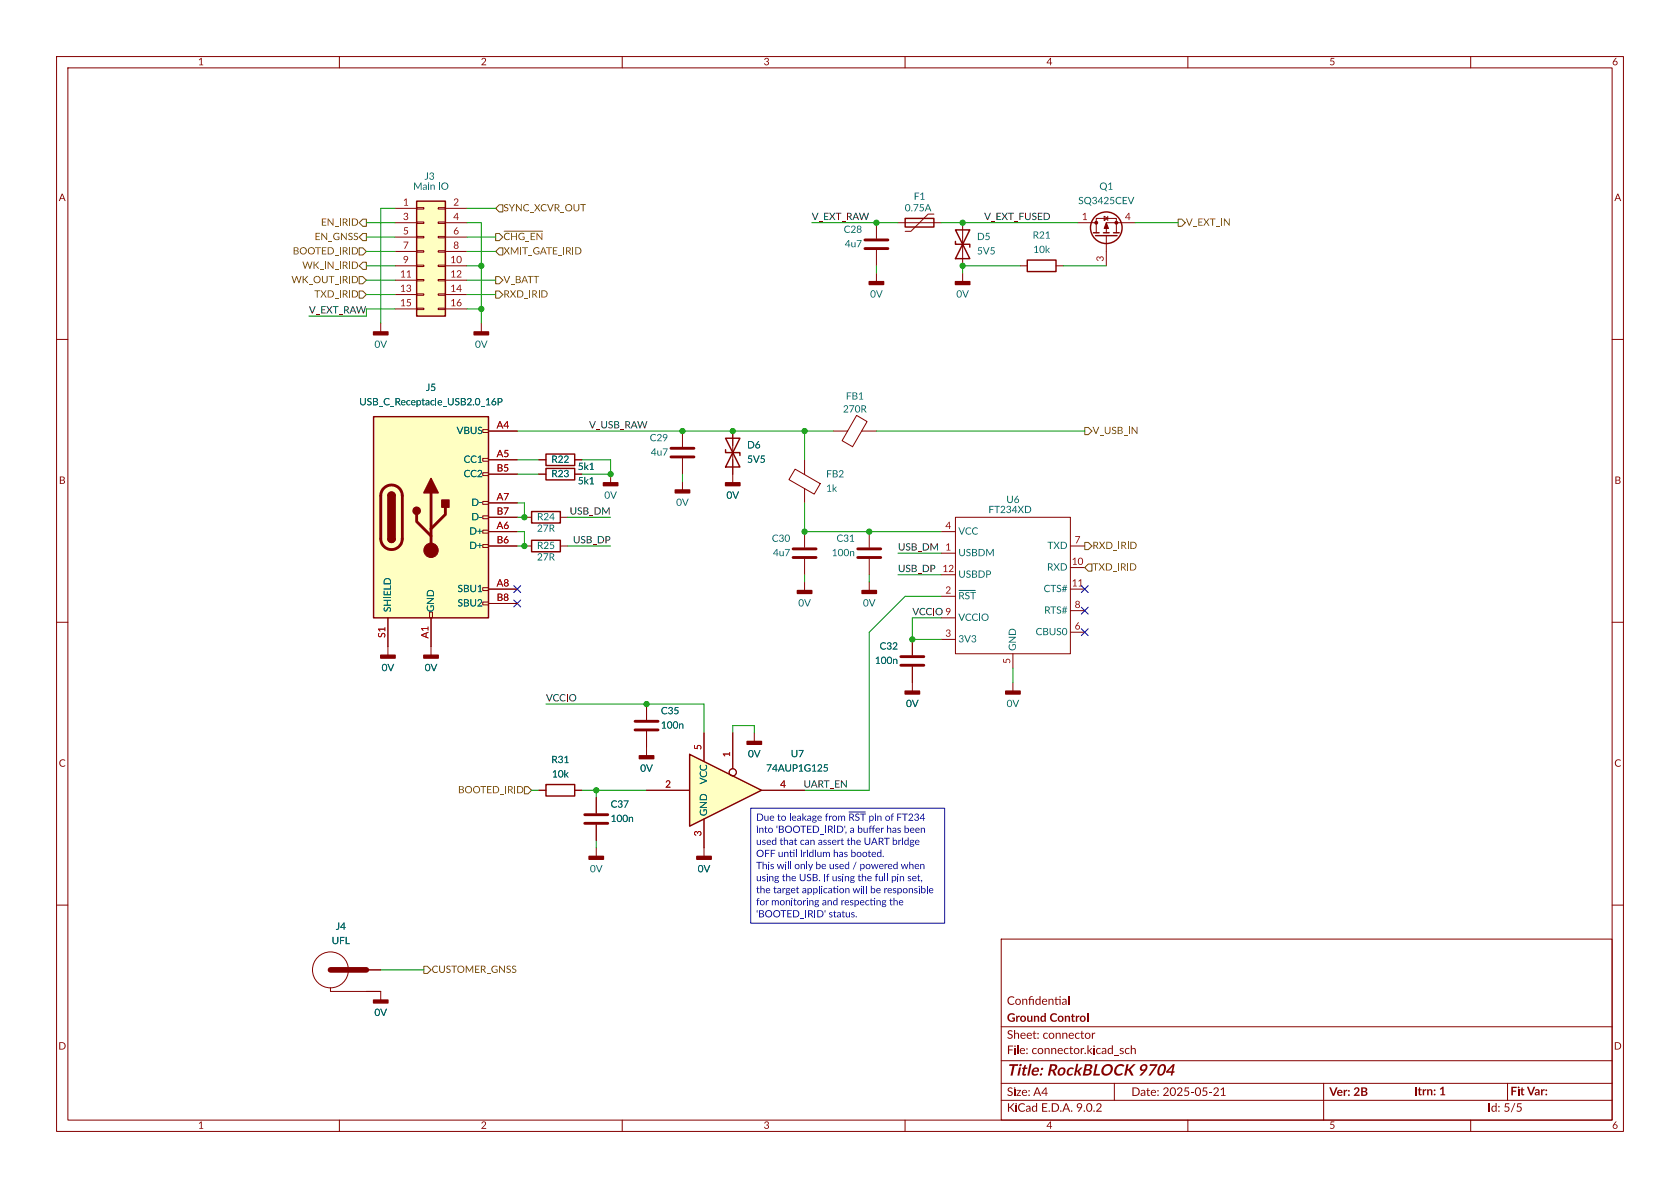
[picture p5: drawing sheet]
<svg xmlns="http://www.w3.org/2000/svg" width="297mm" height="210mm" viewBox="0 0 297 210" stroke-linecap="round" stroke-linejoin="round" font-family="sans-serif">
<g fill="none" stroke="#840000" stroke-width=".18">
<path d="M10 10h277v190h-277zM12 12h273v186h-273zM60 10v2M110 10v2M160 10v2M210 10v2M260 10v2M10 60h2M285 60h2M10 110h2M285 110h2M10 160h2"/>
<path d="M177 166h108v32h-108zM285 160h2M60 198v2M110 198v2M160 198v2M210 198v2M260 198v2"/>
</g>
<path d="M215.8 192.6l.6-.4v1.4h.3v.1h-.8v-.1h.3v-1.1l-.3 .2z" fill="#840000"/>
<g fill="none" stroke="#840000" stroke-width=".18">
<path d="M67.3 57.2v1.5M85.1 57.2v1.5M120.6 76.2v2.8M92.7 91.4h1.3M92.7 96.5h1.3M95.2 83.8h1.3M99.1 91.4h1.2M99.1 96.5h1.2M120.6 81v2.8M140.6 82.9l4.4 2.6-1.1 1.9-4.4-2.6zM142.2 81.3v2.6M142.2 86.4v2.5"/>
<path d="M166.4 94h2.5M166.4 97.8h2.5M168.9 91.4h20.3v24.2h-20.3zM76.2 114.3v1.5M161.3 113v2.8M161.3 117.9v2.8M166.4 105.4h2.5M95.2 139.7h1.3M101.6 139.7h1.3M105.4 141v2.8M105.4 145.8v2.8M105.4 149.9v1.5"/>
<path d="M124.5 149.9v1.5M177 194.5h108M177 191.5h108M177 187.5h108M177 181.5h108M197 191.5v3M234 191.5v6.5M266.5 191.5v3"/>
</g>
<path d="M118.6 79.2h4.1M118.6 80.8h4.1M159.3 116.1h4M159.3 117.6h4M103.4 144h4M103.4 145.5h4" fill="none" stroke="#840000" stroke-width=".51"/>
<g fill="#840000" stroke="#840000" stroke-width=".25">
<path d="M74.9 115.8h2.6v.5h-2.6z"/>
<path d="M123.2 151.4h2.5v.5h-2.5z"/>
<path d="M83.8 58.7h2.6v.5h-2.6z"/>
<path d="M66 58.7h2.6v.5h-2.6z"/>
<path d="M104.1 151.4h2.6v.5h-2.6z"/>
</g>
<path d="M94 90.4h5.1v2.1h-5.1zM94 95.5h5.1v2h-5.1zM96.5 82.8h5.1v2h-5.1zM96.5 138.7h5.1v2h-5.1z" fill="none" stroke="#840000" stroke-width=".25"/>
<g fill="#006464">
<path d="M169.6 104.7h.3a.37 .37 0 0 1 .5 .2 .37 .37 0 0 1-.3 .5l.4 .5h-.2l-.4-.5h-.1v.5h-.2v-.6h.5l.1-.3-.1-.2h-.3v.5h-.2z"/>
<path d="M170.7 104.8l.1-.1a.35 .35 0 0 1 .5 .2 .35 .35 0 0 0-.5 .1l.1 .1a.44 .44 0 0 1 .5 .3 .44 .44 0 0 1-.2 .5h-.3a.18 .18 0 0 1-.2 0 .18 .18 0 0 1 0-.2 .27 .27 0 0 0 .3 .2 .27 .27 0 0 0 .2-.3 .27 .27 0 0 0-.3-.3l-.2-.2z"/>
<path d="M171.5 104.7h1v.1h-.4v1.1h-.2v-1.1h-.4z"/>
</g>
<path d="M169.5 104.4h2.9" fill="none" stroke="#006464" stroke-width=".18"/>
<g fill="none" stroke="#840000" stroke-width=".18">
<path d="M129.5 76.2v7.6M95.2 81.3h1.3M101.6 81.3h1.3M153.7 94v2.8M153.7 98.8v2.8M189.2 96.5h2.6M142.2 102.9v1.5M153.7 102.9v1.5M166.4 109.2h2.5M166.4 113h2.5M179.1 115.6v2.5M189.2 104.1h2.6"/>
<path d="M189.2 108h2.6M189.2 111.8h2.6M133.3 129.5v1.6"/>
</g>
<path d="M128.3 77.5h2.5l-2.5 5.1h2.5zM128.3 79.5v.5h2.5v.5M96.5 80.3h5.1v2h-5.1z" fill="none" stroke="#840000" stroke-width=".25"/>
<g fill="#840000" stroke="#840000" stroke-width=".25">
<path d="M152.4 104.4h2.5v.5h-2.5z"/>
<path d="M141 104.4h2.5v.5h-2.5z"/>
<path d="M132.1 131.1h2.5v.5h-2.5z"/>
</g>
<path d="M151.6 97h4.1M151.6 98.6h4.1" fill="none" stroke="#840000" stroke-width=".51"/>
<path d="M121.9 133.4l12.7 6.3-12.7 6.4z" fill="#ffffc2"/>
<path d="M121.9 133.4l12.7 6.3-12.7 6.4z" fill="none" stroke="#840000" stroke-width=".25"/>
<g fill="none" stroke="#840000" stroke-width=".18">
<path d="M107.9 83.8v1.5M120.6 85.1v1.5M129.5 83.8v1.5M142.2 94v2.8M142.2 98.8v2.8M68.6 114.3v1.5M114.3 139.7h7.6M124.5 129.5v5.1M129.5 129.5v6.4M134.6 139.7h7.6M161.3 120.7v1.5M179.1 120.7v1.5"/>
<path d="M124.5 144.8v5.1"/>
<circle cx="129.5" cy="136.5" r=".63"/>
</g>
<g fill="#840000" stroke="#840000" stroke-width=".25">
<path d="M119.4 86.6h2.5v.5h-2.5z"/>
<path d="M160 122.2h2.6v.5h-2.6z"/>
<path d="M177.8 122.2h2.5v.5h-2.5z"/>
<path d="M128.3 85.3h2.5v.6h-2.5z"/>
<path d="M106.7 85.3h2.5v.6h-2.5z"/>
<path d="M67.3 115.8h2.5v.5h-2.5z"/>
</g>
<path d="M140.2 97h4.1M140.2 98.6h4.1" fill="none" stroke="#840000" stroke-width=".51"/>
<path d="M66 73.7h20.4v35.5h-20.4z" fill="#ffffc2"/>
<g fill="none" stroke="#840000" stroke-width=".18">
<path d="M85.3 75.9h1.1v.6h-1.1zM86.4 76.2h5M85.3 81h1.1v.5h-1.1zM85.3 83.6h1.1v.5h-1.1zM85.3 88.6h1.1v.6h-1.1zM85.3 91.2h1.1v.5h-1.1zM85.3 93.7h1.1v.5h-1.1zM85.3 96.3h1.1v.5h-1.1zM86.4 81.3h5M86.4 83.8h5M86.4 88.9h5M86.4 91.4h5"/>
<path d="M86.4 94h5M86.4 96.5h5M68.6 109.2v5.1M75.9 108.2h.6v1h-.6zM76.2 109.2v5.1M85.3 103.9h1.1v.5h-1.1zM85.3 106.4h1.1v.5h-1.1zM86.4 104.1h5M86.4 106.7h5M114.3 124.5v2.8M114.3 129.3v4.3M58.4 174.6v.7h8.9v1.5"/>
<path d="M64.8 171.5h2.5"/>
<circle cx="58.4" cy="171.4" r="3.2"/>
</g>
<path d="M66 73.7h20.4v35.5h-20.4zM68.6 87.6a.64 .64 0 0 1 .6-.6 .64 .64 0 0 1 .6 .6M68.6 95.3a.64 .64 0 0 0 .6 .6 .64 .64 0 0 0 .6-.6" fill="none" stroke="#840000" stroke-width=".25"/>
<path d="M67.9 86.3a1.9 1.9 0 0 1 2-.4 1.9 1.9 0 0 1 1.2 1.7v7.7a1.91 1.91 0 0 1-1.9 1.8 1.91 1.91 0 0 1-1.9-1.8v-7.8l.2-.7zM73.7 90.9v1.3l2.5 2.5M76.2 87.1v10.2M78.7 89.7v1.2l-2.5 2.6M112.3 127.5h4M112.3 129h4" fill="none" stroke="#840000" stroke-width=".51"/>
<g fill="#840000" stroke="#840000" stroke-width=".25">
<path d="M68.6 87.6h1.2v7.7h-1.2z"/>
<path d="M68.8 87.2a.64 .64 0 0 1 .7-.2 .64 .64 0 0 1 .3 .6h-1.2z"/>
<path d="M68.6 95.3h1.2a.64 .64 0 0 1-.6 .6 .64 .64 0 0 1-.6-.6z"/>
<path d="M76.2 84.6l1.3 2.5h-2.6z"/>
<path d="M78.1 88.4h1.3v1.3h-1.3z"/>
<path d="M113 133.6h2.6v.5h-2.6z"/>
<path d="M66 176.8h2.6v.5h-2.6z"/>
<circle cx="73.7" cy="90.3" r=".63"/>
</g>
<circle cx="76.2" cy="97.3" r="1.27" fill="#840000" stroke="#840000" stroke-width=".18"/>
<path d="M58.4 171.5h6.4" fill="none" stroke="#840000" stroke-width="1"/>
<path d="M73.7 35.6h5v20.3h-5z" fill="#ffffc2"/>
<g fill="none" stroke="#840000" stroke-width=".25">
<path d="M73.7 35.6h5v20.3h-5zM160 38.6h5.1v1.5h-5.1zM168.9 40.6h2.5l-2.5 5.1h2.5zM168.9 42.7v.5h2.5v.5M181.6 46h5.1v2h-5.1zM193.3 41.1h1M193.7 41.7h3.8M195.1 41.1h1M196.8 41.1h1.1"/>
<circle cx="195.6" cy="40.3" r="2.79"/>
</g>
<g fill="none" stroke="#840000" stroke-width=".18">
<path d="M69.8 36.8h3.9M69.8 39.4h3.9M73.7 36.7h1.2v.3h-1.2zM73.7 39.2h1.2v.3h-1.2zM77.5 36.7h1.2v.3h-1.2zM77.5 39.2h1.2v.3h-1.2zM78.7 36.8h3.8M78.7 39.4h3.8M154.9 39.4v2.8M158.7 39.4h7.7M165.1 37.8h-1l-3.1 3.1h-1M170.2 39.4v7.6"/>
<path d="M190.5 39.4h3.3M195.2 38.2l.6 .4-.6 .4zM195.8 38.2v.8M200.7 39.4h-5.1v1.7M69.8 41.9h3.9M69.8 44.5h3.9M69.8 47h3.9M69.8 49.5h3.9M69.8 52.1h3.9M69.8 54.6h3.9M73.7 41.8h1.2v.2h-1.2zM73.7 44.3h1.2v.3h-1.2z"/>
<path d="M73.7 46.9h1.2v.2h-1.2zM73.7 49.4h1.2v.3h-1.2zM73.7 51.9h1.2v.3h-1.2zM73.7 54.5h1.2v.2h-1.2zM77.5 41.8h1.2v.2h-1.2zM77.5 44.3h1.2v.3h-1.2zM77.5 46.9h1.2v.2h-1.2zM77.5 49.4h1.2v.3h-1.2zM77.5 51.9h1.2v.3h-1.2zM77.5 54.5h1.2v.2h-1.2zM78.7 41.9h3.8M78.7 44.5h3.8"/>
<path d="M78.7 47h3.8M78.7 49.5h3.8M78.7 52.1h3.8M78.7 54.6h3.8M154.9 44.2v2.8M154.9 48.3v1.5M170.2 48.3v1.5M180.3 47h1.3M186.7 47h1.3M193.8 41.1v-2.5h3.6v2.5M195.6 41.7v5.3M86.4 76.2h5"/>
<path d="M129.5 76.2v2.5M147.3 76.2h2.6M151.4 73.4l1.9 1.1-2.6 4.5-1.8-1.1zM152.3 76.2h2.6M86.4 81.3h5M86.4 83.8h5M86.4 88.9h5M86.4 91.4h5M86.4 94h5M86.4 96.5h5M95.2 81.3h1.3M95.2 83.8h1.3"/>
<path d="M101.6 81.3h1.3M129.5 81.3v2.5M68.6 109.2v5.1M76.2 109.2v5.1M86.4 104.1h5M86.4 106.7h5M161.3 113v2.8M161.3 117.9v2.8M95.2 139.7h1.3M101.6 139.7h1.3M114.3 139.7h7.6M114.3 124.5v2.8"/>
<path d="M114.3 129.3v2.8M124.5 129.5v5.1M129.5 129.5v6.4M134.6 139.7h7.6M105.4 141v2.8M105.4 145.8v2.8M124.5 144.8v5.1M64.8 171.5h2.5M64.8 175.3h2.5"/>
<circle cx="129.5" cy="136.5" r=".63"/>
</g>
<g fill="#840000" stroke="#840000" stroke-width=".25">
<path d="M153.7 49.8h2.5v.5h-2.5z"/>
<path d="M168.9 49.8h2.5v.5h-2.5z"/>
</g>
<path d="M152.9 42.4h4.1M152.9 43.9h4.1" fill="none" stroke="#840000" stroke-width=".51"/>
<g fill="#840000" stroke="#840000" stroke-width=".18">
<path d="M195.6 39.4l.4 1h-.8z"/>
<circle cx="193.8" cy="39.4" r=".25"/>
<circle cx="197.4" cy="39.4" r=".25"/>
</g>
<g fill="none" stroke="#725600" stroke-width=".18">
<path d="M64.1 38.7h.7v1.3h-.7l-.6-.6zM87.6 36.8l.7-.6h.6v1.3h-.6zM208.3 38.7h.6l.6 .7-.6 .6h-.6zM63.5 51.4h.6l.7 .7-.7 .6h-.6zM63.5 48.9h.6l.7 .6-.7 .7h-.6zM63.5 43.8h.6l.7 .7-.7 .6h-.6zM64.1 41.3h.7v1.2h-.7l-.6-.6zM64.1 46.4h.7v1.2h-.7l-.6-.6zM87.6 44.5l.7-.7h.6v1.3h-.6zM87.6 48.9h.7l.6 .6-.6 .7h-.7zM87.6 41.3h.7l.6 .6-.6 .6h-.7zM87.6 51.4h.7l.6 .7-.6 .6h-.7z"/>
<path d="M89.1 40.9h6.8M191.8 75.6h.6l.6 .6-.6 .6h-.6zM191.8 95.9h.6l.6 .6-.6 .7h-.6zM192.4 99.7h.6v1.3h-.6l-.6-.7zM92.7 139.1h.6l.7 .6-.7 .6h-.6zM74.9 170.8h.7l.6 .7-.6 .6h-.7z"/>
</g>
<g fill="none" stroke="#009600" stroke-width=".18">
<path d="M64.8 39.4h5M69.8 36.8h-2.5v20.4M82.5 39.4h2.6v17.8M82.5 36.8h5.1M143.5 39.4h15.2M166.4 39.4h24.1M200.7 39.4h7.6M54.6 55.9h10.2M64.8 54.6h5M64.8 47h5M64.8 41.9h5M64.8 49.5h5"/>
<path d="M64.8 44.5h5M64.8 52.1h5M82.5 54.6h2.6M82.5 47h2.6M82.5 41.9h5.1M82.5 49.5h5.1M82.5 44.5h5.1M82.5 52.1h5.1M154.9 47v1.3M180.3 47h-10.1v1.3M188 47h7.6M91.4 76.2h55.9"/>
<path d="M142.2 76.2v5.1M154.9 76.2h36.9M91.4 94h1.3v2.5h-1.3M91.4 88.9h1.3v2.5h-1.3M91.4 81.3h3.8M91.4 83.8h3.8M100.3 96.5h7.6M100.3 91.4h7.6M102.9 81.3h5v2.5h-5M120.6 83.8v1.3M142.2 88.9v5.1h24.2M158.7 97.8h7.7"/>
<path d="M142.2 101.6v1.3M153.7 101.6v1.3M158.7 101.6h7.7M166.4 105.4h-6.4l-6.3 6.4v27.9h-11.5M166.4 109.2h-5.1v3.8h5.1M179.1 118.1v2.6M94 139.7h1.2M96.5 124.5h28v5M102.9 139.7h11.4M105.4 139.7v1.3M129.5 129.5v-1.2h3.8v1.2M105.4 148.6v1.3"/>
<path d="M67.3 171.5h7.6"/>
</g>
<path d="M90.8 103.5l1.2 1.2M90.8 106.1l1.2 1.2M92 103.5l-1.2 1.2M92 106.1l-1.2 1.2M191.2 103.5l1.2 1.2M191.2 107.3l1.2 1.3M191.2 111.2l1.2 1.2M192.4 103.5l-1.2 1.2M192.4 107.3l-1.2 1.3M192.4 111.2l-1.2 1.2" fill="none" stroke="#000084" stroke-width=".18"/>
<path d="M132.7 142.9h34.3v20.3h-34.3zM150.1 143.5h2.9" fill="none" stroke="#0000c2" stroke-width=".18"/>
<g fill="#009600" stroke="#009600" stroke-width=".18">
<circle cx="142.2" cy="76.2" r=".46"/>
<circle cx="153.7" cy="94" r=".46"/>
<circle cx="142.2" cy="94" r=".46"/>
<circle cx="107.9" cy="83.8" r=".46"/>
<circle cx="85.1" cy="47" r=".46"/>
<circle cx="161.3" cy="113" r=".46"/>
<circle cx="92.7" cy="96.5" r=".46"/>
<circle cx="92.7" cy="91.4" r=".46"/>
<circle cx="129.5" cy="76.2" r=".46"/>
<circle cx="120.6" cy="76.2" r=".46"/>
<circle cx="105.4" cy="139.7" r=".46"/>
<circle cx="114.3" cy="124.5" r=".46"/>
<circle cx="85.1" cy="54.6" r=".46"/>
<circle cx="170.2" cy="47" r=".46"/>
<circle cx="170.2" cy="39.4" r=".46"/>
<circle cx="154.9" cy="39.4" r=".46"/>
</g>
<text font-size="2.8" fill="#840000" x="178" y="190.7">Title:RockBLOCK9704</text>
<g font-size="2.1" fill="#840000">
<text x="178" y="178.1">Confidential</text>
<text x="178" y="184.1">Sheet:connector</text>
<text x="178" y="181.1">GroundControl</text>
<text x="178" y="186.8">File: connector.kicad_sch</text>
<text x="178" y="197">KiCadE.D.A.9.0.2</text>
<text x="178" y="194.2">Size:A4</text>
<text x="200" y="194.2">Date: 2025-05-21</text>
<text x="235" y="194.2">Ver:2B</text>
<text x="250" y="194.1">Itrn:1</text>
<text x="263" y="197">Id: 5/5</text>
<text x="267" y="194.1">Fit Var:</text>
</g>
<g font-size="1.8" fill="#840000">
<text x="35" y="11.9">1</text>
<text x="85" y="11.9">2</text>
<text x="135" y="11.9">3</text>
<text x="185" y="11.9">4</text>
<text x="235" y="11.9">5</text>
<text x="285" y="11.9">6</text>
<text x="10.4" y="35.9">A</text>
<text x="285.4" y="35.9">A</text>
<text x="102.1" y="83.4">5k1</text>
<text x="10.4" y="85.9">B</text>
<text x="285.4" y="85.9">B</text>
<text x="10.4" y="135.9">C</text>
<text x="285.4" y="135.9">C</text>
<text x="10.3" y="185.9">D</text>
<text x="285.3" y="185.9">D</text>
<text x="35" y="199.9">1</text>
<text x="85" y="199.9">2</text>
<text x="135" y="199.9">3</text>
<text x="185" y="199.9">4</text>
<text x="235" y="199.9">5</text>
<text x="285" y="199.9">6</text>
</g>
<g font-size="1.8" fill="#006464">
<text x="73.1" y="33.9">Main IO</text>
<text x="75.1" y="32.1">J3</text>
<text x="161.5" y="35.7">F1</text>
<text x="194.4" y="33.9">Q1</text>
<text x="149.2" y="41.5">C28</text>
<text x="159.9" y="37.7">0.75A</text>
<text x="190.6" y="36.5">SQ3425CEV</text>
<text x="149.3" y="44.1">4u7</text>
<text x="172.7" y="42.8">D5</text>
<text x="172.7" y="45.3">5V5</text>
<text x="182.6" y="42.5">R21</text>
<text x="182.7" y="45.1">10k</text>
<text x="153.8" y="53">0V</text>
<text x="169.1" y="53">0V</text>
<text x="66.2" y="61.9">0V</text>
<text x="84" y="61.9">0V</text>
<text x="75.3" y="69.5">J5</text>
<text x="149.5" y="71">FB1</text>
<text x="63.5" y="72">USB_C_Receptacle_USB2.0_16P</text>
<text x="80.7" y="77.1">VBUS</text>
<text x="149" y="73.3">270R</text>
<text x="82" y="82.2">CC1</text>
<text x="97.5" y="82.2">R22</text>
<text x="114.9" y="78.4">C29</text>
<text x="115.1" y="80.9">4u7</text>
<text x="132.1" y="79.6">D6</text>
<text x="132.1" y="82.2">5V5</text>
<text x="82" y="84.7">CC2</text>
<text x="83.3" y="89.8">D-</text>
<text x="97.5" y="84.7">R23</text>
<text x="102.1" y="86">5k1</text>
<text x="106.8" y="88.5">0V</text>
<text x="119.5" y="89.8">0V</text>
<text x="128.4" y="88.5">0V</text>
<text x="146" y="84.8">FB2</text>
<text x="146" y="87.3">1k</text>
<text x="177.9" y="89.3">U6</text>
<text x="83" y="94.9">D+</text>
<text x="83.3" y="92.3">D-</text>
<text x="94.9" y="92.3">R24</text>
<text x="94.9" y="94.4">27R</text>
<text x="169.4" y="94.9">VCC</text>
<text x="174.7" y="91.1">FT234XD</text>
<text x="83" y="97.4">D+</text>
<text x="94.9" y="97.4">R25</text>
<text x="94.9" y="99.4">27R</text>
<text x="136.5" y="96.1">C30</text>
<text x="136.6" y="98.7">4u7</text>
<text x="147" y="98.7">100n</text>
<text x="147.9" y="96.1">C31</text>
<text x="169.4" y="98.7">USBDM</text>
<text x="185.1" y="101.2">RXD</text>
<text x="185.2" y="97.4">TXD</text>
<text x="80.9" y="105">SBU1</text>
<text x="80.9" y="107.6">SBU2</text>
<text x="141.1" y="107.6">0V</text>
<text x="152.6" y="107.6">0V</text>
<text x="169.4" y="102.5">USBDP</text>
<text x="184.5" y="105">CTS#</text>
<text x="69.5" y="108.2" transform="rotate(-90 69.5 108.2)">SHIELD</text>
<text x="77.1" y="108.2" transform="rotate(-90 77.1 108.2)">GND</text>
<text x="169.4" y="110.1">VCCIO</text>
<text x="169.4" y="113.9">3V3</text>
<text x="183.1" y="112.7">CBUS0</text>
<text x="184.6" y="108.8">RTS#</text>
<text x="67.5" y="119">0V</text>
<text x="75.1" y="119">0V</text>
<text x="154.7" y="117.7">100n</text>
<text x="155.5" y="115.2">C32</text>
<text x="180" y="115.1" transform="rotate(-90 180 115.1)">GND</text>
<text x="160.2" y="125.4">0V</text>
<text x="178" y="125.4">0V</text>
<text x="116.8" y="126.6">C35</text>
<text x="116.8" y="129.2">100n</text>
<text x="97.5" y="135.3">R31</text>
<text x="97.6" y="137.8">10k</text>
<text x="113.2" y="136.8">0V</text>
<text x="132.2" y="134.2">0V</text>
<text x="135.5" y="136.8">74AUP1G125</text>
<text x="139.8" y="134.2">U7</text>
<text x="107.9" y="143.1">C37</text>
<text x="125.4" y="138.6" transform="rotate(-90 125.4 138.6)">VCC</text>
<text x="107.9" y="145.7">100n</text>
<text x="125.4" y="144.3" transform="rotate(-90 125.4 144.3)">GND</text>
<text x="104.3" y="154.6">0V</text>
<text x="123.3" y="154.6">0V</text>
<text x="58.6" y="167.3">UFL</text>
<text x="59.4" y="164.7">J4</text>
<text x="66.2" y="180">0V</text>
</g>
<g font-size="1.8" fill="#725600">
<text x="56.7" y="40.3">EN_IRID</text>
<text x="89" y="37.7">SYNC_XCVR_OUT</text>
<text x="209.7" y="40.3">V_EXT_IN</text>
<text x="51.8" y="45.3">BOOTED_IRID</text>
<text x="53.4" y="47.9">WK_IN_IRID</text>
<text x="55.6" y="42.8">EN_GNSS</text>
<text x="89" y="45.3">XMIT_GATE_IRID</text>
<text x="89" y="42.8">~{CHG_EN}</text>
<text x="51.5" y="50.4">WK_OUT_IRID</text>
<text x="55.6" y="53">TXD_IRID</text>
<text x="89" y="50.4">V_BATT</text>
<text x="89" y="53">RXD_IRID</text>
<text x="193.1" y="77.1">V_USB_IN</text>
<text x="193.1" y="97.4">RXD_IRID</text>
<text x="193.1" y="101.2">TXD_IRID</text>
<text x="81" y="140.6">BOOTED_IRID</text>
<text x="76.3" y="172.3">CUSTOMER_GNSS</text>
</g>
<g font-size="1.8" fill="#a90000">
<text x="71.2" y="36.6">1</text>
<text x="71.2" y="39.1">3</text>
<text x="71.2" y="41.7">5</text>
<text x="80.1" y="36.6">2</text>
<text x="80.1" y="39.1">4</text>
<text x="80.1" y="41.7">6</text>
<text x="191.3" y="39.1">1</text>
<text x="198.9" y="39.1">4</text>
<text x="71.2" y="44.2">7</text>
<text x="71.2" y="46.7">9</text>
<text x="79.6" y="46.7">10</text>
<text x="80.1" y="44.2">8</text>
<text x="195.3" y="46.2" transform="rotate(-90 195.3 46.2)">3</text>
<text x="70.7" y="49.3">11</text>
<text x="70.7" y="51.8">13</text>
<text x="79.6" y="49.3">12</text>
<text x="79.6" y="51.8">14</text>
<text x="70.7" y="54.4">15</text>
<text x="79.6" y="54.4">16</text>
<text x="87.8" y="75.9">A4</text>
<text x="87.8" y="81">A5</text>
<text x="87.8" y="83.6">B5</text>
<text x="87.8" y="88.6">A7</text>
<text x="87.8" y="93.7">A6</text>
<text x="87.8" y="91.2">B7</text>
<text x="167.1" y="93.7">4</text>
<text x="87.8" y="96.3">B6</text>
<text x="189.5" y="100.1">10</text>
<text x="190" y="96.3">7</text>
<text x="87.8" y="103.9">A8</text>
<text x="87.8" y="106.4">B8</text>
<text x="167.1" y="105.2">2</text>
<text x="189.5" y="103.9">11</text>
<text x="190" y="107.7">8</text>
<text x="68.3" y="112.8" transform="rotate(-90 68.3 112.8)">S1</text>
<text x="75.9" y="112.9" transform="rotate(-90 75.9 112.9)">A1</text>
<text x="167.1" y="112.8">3</text>
<text x="190" y="111.5">6</text>
<text x="178.8" y="117.4" transform="rotate(-90 178.8 117.4)">5</text>
<text x="124.2" y="132.6" transform="rotate(-90 124.2 132.6)">5</text>
<text x="129.3" y="133.9" transform="rotate(-90 129.3 133.9)">1</text>
<text x="117.6" y="139.4">2</text>
<text x="137.9" y="139.4">4</text>
<text x="124.2" y="147.8" transform="rotate(-90 124.2 147.8)">3</text>
</g>
<g font-size="1.8" fill="#0f0f0f">
<text x="143.5" y="39.1">V_EXT_RAW</text>
<text x="174" y="39.1">V_EXT_FUSED</text>
<text x="104.1" y="75.9">V_USB_RAW</text>
<text x="100.7" y="91.2">USB_DM</text>
<text x="101.3" y="96.3">USB_DP</text>
<text x="158.7" y="101.3">USB_DP 12</text>
<text x="158.7" y="97.5">USB_DM 1</text>
<text x="161.3" y="109">VCCIO9</text>
<text x="96.5" y="124.2">VCCIO</text>
<text x="142.1" y="139.4">UART_EN</text>
</g>
<text font-size="1.8" fill="#009600" x="54.6" y="55.6">V_EXT_RAW</text>
<g font-size="1.8" fill="#0000c2">
<text x="133.7" y="145.6">Due to leakagefrom ~{RST}</text>
<text x="133.7" y="147.7">into 'BOOTED_IRID',a buffer hasbeen</text>
<text x="133.7" y="149.9">used that can assertthe UARTbridge</text>
<text x="153.6" y="145.6">pin of FT234</text>
<text x="133.7" y="152">OFF until iridium hasbooted.</text>
<text x="133.7" y="154.1">This will only be used / powered when</text>
<text x="133.7" y="156.3">using the USB.If using the full pin set,</text>
<text x="133.7" y="158.4">the target application will be responsible</text>
<text x="133.7" y="160.5">for monitoring and respecting the</text>
<text x="133.7" y="162.7">'BOOTED_IRID'status.</text>
</g>
</svg>
